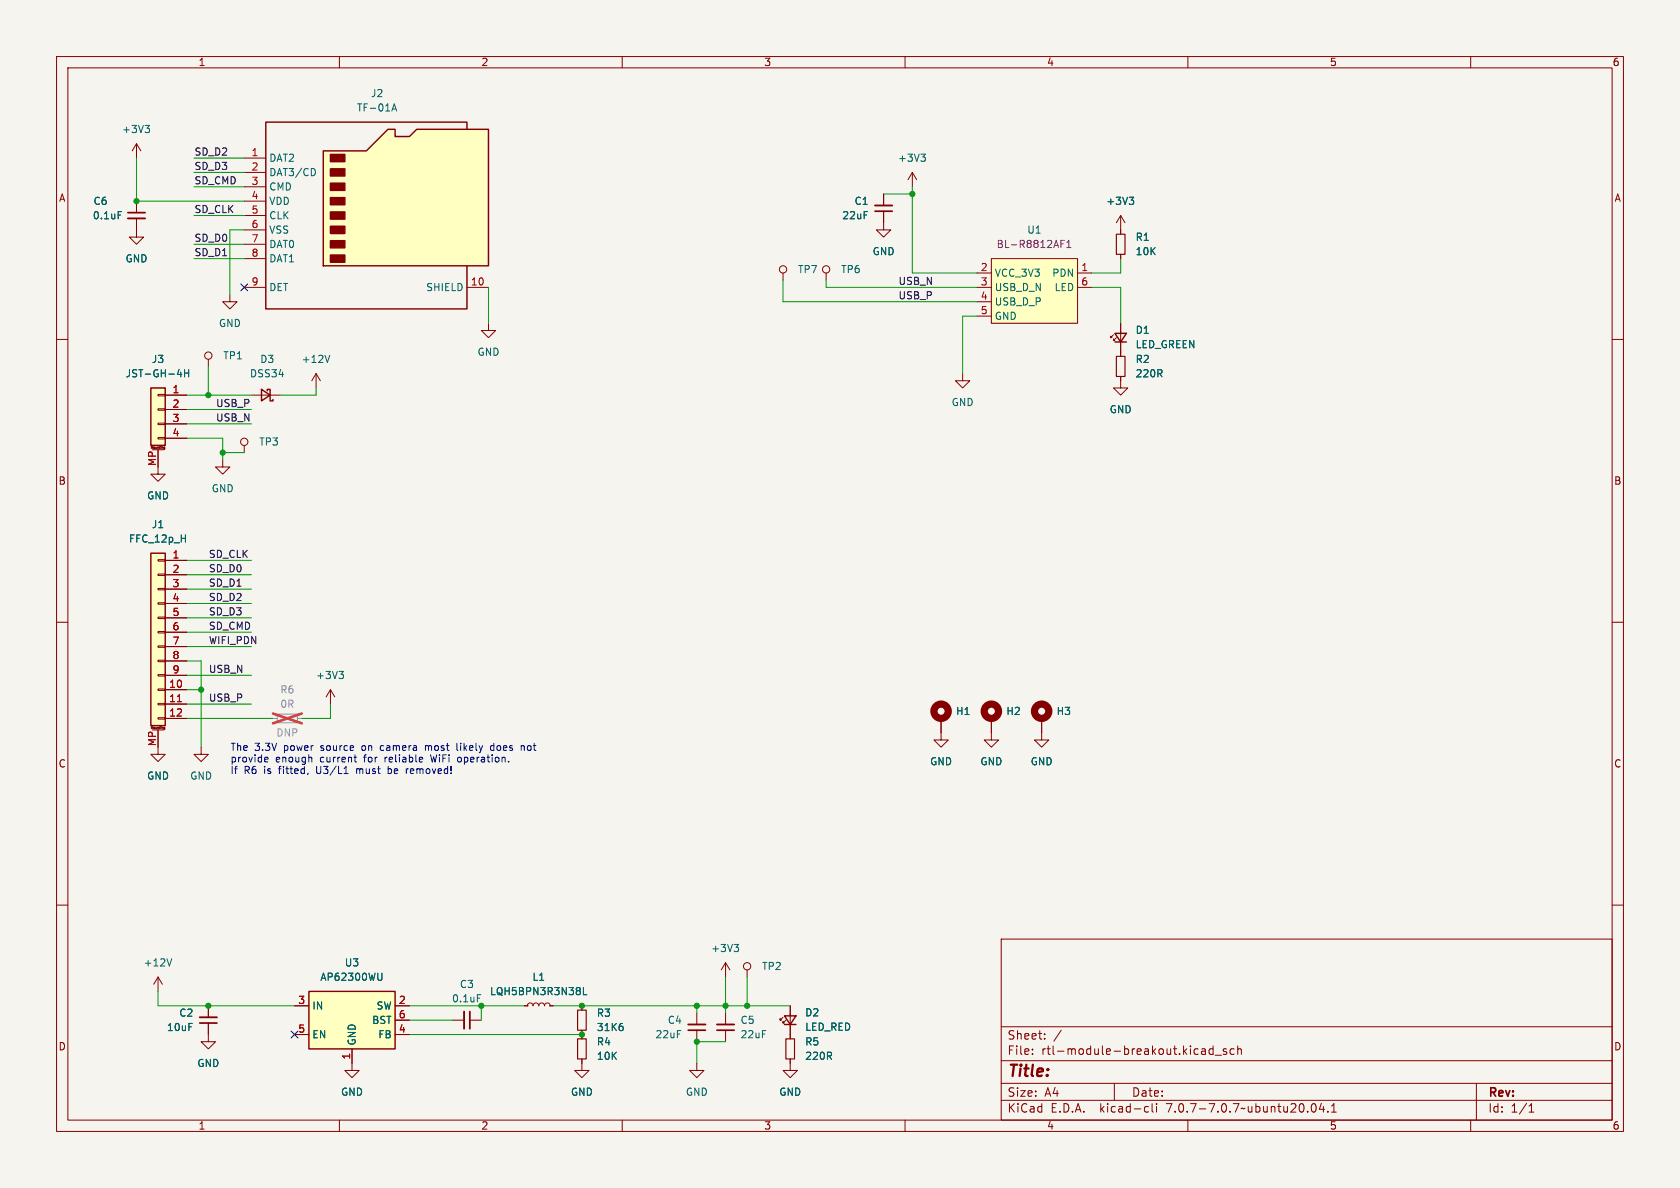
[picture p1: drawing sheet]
<svg xmlns="http://www.w3.org/2000/svg" width="297mm" height="210mm" viewBox="0 0 297 210" stroke-linecap="round" stroke-linejoin="round" font-family="sans-serif">
<path d="M0 0h297v210h-297z" fill="#f5f4ef" stroke="#f5f4ef" stroke-width=".18"/>
<g fill="none" stroke="#840000" stroke-width=".18">
<path d="M10 10h277v190h-277zM12 12h273v186h-273zM60 10v2M110 10v2M160 10v2M210 10v2M260 10v2M24.1 38.6v3.3h1.3l-1.3 1.3-1.2-1.3h1.2M24.1 25.4l-.7 1.3M24.1 25.4v2.5M24.1 35.6v2M24.1 25.4l.8 1.3"/>
<path d="M156.2 37.3v3.3h1.3l-1.3 1.3-1.3-1.3h1.3M156.2 34.3v2M161.3 30.5l-.8 1.3M161.3 30.5v2.5M161.3 30.5l.8 1.3M198.1 38.1v3.3M198.1 38.1l-.7 1.3M198.1 38.1l.8 1.3M10 60h2M40.6 52.1v1.2h1.3l-1.3 1.3-1.2-1.3h1.2M86.4 57.2v1.2h1.2l-1.2 1.3-1.3-1.3h1.3M138.4 48.3v1.2"/>
<path d="M146 48.3v1.2M172.7 48.3h2.6M172.7 50.8h2.6M172.7 53.3h2.6M172.7 55.9h2.6M175.3 45.7h15.2v11.5h-15.2zM190.5 48.3h2.5M190.5 50.8h2.5M196.8 59.2l-.5 .5v-.3v.3h.3M197.4 59.7l-.6 .5v-.3v.3h.3M198.1 45v.7M198.1 57.2v5.8"/>
<path d="M285 60h2M26.9 79.5h2.1M27.9 77.3h1.3v.3h-1.3zM27.9 74.8h1.3v.3h-1.3zM27.9 72.3h1.3v.2h-1.3zM27.9 69.7h1.3v.3h-1.3zM27.9 79.5v4.3h1.3l-1.3 1.3-1.2-1.3h1.2M29 79.3h.1M29.1 79v.3l-.1 .1M29.1 79.1h-.1M29.2 69.9h3.8M29.2 72.4h3.8"/>
<path d="M29.2 74.9h3.8M29.2 77.5h3.8M36.8 63.5v1.3M43.2 78.7v1.3M44.4 69.9h5.1M55.9 66l-.8 1.3M55.9 66v2.6M55.9 66l.7 1.3M170.2 66v1.3h1.2l-1.2 1.3-1.3-1.3h1.3M198.1 66.5v2.1h1.3l-1.3 1.3-1.3-1.3h1.3M27.9 98.9h1.3v.3h-1.3zM29.2 99.1h3.8"/>
<path d="M39.4 81.3v1.3h1.2l-1.2 1.2-1.3-1.2h1.3M10 110h2M27.9 119.3h1.3v.2h-1.3zM27.9 116.7h1.3v.3h-1.3zM27.9 114.2h1.3v.2h-1.3zM27.9 111.6h1.3v.3h-1.3zM27.9 109.1h1.3v.2h-1.3zM27.9 106.6h1.3v.2h-1.3zM27.9 104h1.3v.3h-1.3zM27.9 101.5h1.3v.2h-1.3zM29.2 101.6h3.8M29.2 104.1h3.8"/>
<path d="M29.2 106.7h3.8M29.2 109.2h3.8M29.2 111.8h3.8M29.2 114.3h3.8M29.2 116.8h3.8M29.2 119.4h3.8M285 110h2M26.9 129h2.1M27.9 126.9h1.3v.2h-1.3zM27.9 124.3h1.3v.3h-1.3zM27.9 121.8h1.3v.2h-1.3zM27.9 129v4.4h1.3l-1.3 1.2-1.2-1.2h1.2"/>
<path d="M29 128.6h.1v.3h-.1M29 128.8h.1M29.2 121.9h3.8M29.2 124.5h3.8M29.2 127h3.8M35.6 132.1v1.3h1.2l-1.2 1.2-1.3-1.2h1.3M58.4 121.9l-.7 1.3M58.4 121.9v2.6M58.4 121.9l.8 1.3M166.4 127v3.8h1.2l-1.2 1.3-1.3-1.3h1.3M175.3 127v3.8h1.2l-1.2 1.3-1.3-1.3h1.3M184.1 127v3.8h1.3l-1.3 1.3-1.2-1.3h1.2"/>
<path d="M10 160h2M285 160h2M27.9 172.7v2.6M27.9 172.7l-.7 1.3M27.9 172.7l.8 1.3M36.8 177.8v2M52.1 177.8h2.5M69.8 177.8h2.6M92.7 177.8h.6M93.2 177.8l.2-.4 .3-.1 .4 .2 .1 .3 .2-.3 .3-.2 .4 .1 .1 .4 .3-.4 .4-.1 .3 .2 .1 .3 .1-.4 .4-.1 .3 .2 .2 .3M97.2 177.8h.6M102.9 177.8v.8"/>
<path d="M123.2 179.1v2M128.3 170.2l-.8 1.3M128.3 170.2v2.5M128.3 179.1v2M128.3 170.2l.7 1.3M132.1 171.5v1.2M138.4 179.8l-.5 .5v-.2v.2h.3M139.7 177.8v5.8M177 166h108v32h-108zM36.8 180.8v3.4h1.3l-1.3 1.2-1.2-1.2h1.2M52.1 182.9h2.5M60 198v2"/>
<path d="M62.2 185.4v3.8h1.3l-1.3 1.3-1.2-1.3h1.2M69.8 180.3h2.6M69.8 182.9h2.6M80 180.3h2M83.1 180.3h2M102.9 187.2v2h1.2l-1.2 1.3-1.3-1.3h1.3M102.9 182.1v1.5M110 198v2M123.2 188v1.2h1.3l-1.3 1.3-1.3-1.3h1.3M123.2 182.1v2.1M128.3 182.1v2.1M138.9 180.3l-.5 .5v-.2v.2h.3"/>
<path d="M139.7 187.2v2h1.3l-1.3 1.3-1.3-1.3h1.3M160 198v2M177 194.5h108M177 191.5h108M177 187.5h108M177 181.5h108M182.5 186.3v.1M182.5 185.5v.1M184.7 183.6v.1M184.7 182.8v.1M187.6 182.1l-1.3 2M197 191.5v3"/>
<path d="M202.6 195.6l.4 .1M203 196.5l-.4 .1M203.7 195.1v1.3l.2 .2M204.5 195.1v.1M204.5 195.6v1M210 198v2M212.6 185.4l.4 .1 .1 .9M213.1 186.3l-.5 .1M213.1 185.8h-.5M214.5 185.5l-.5-.1-.3 .3v.4l.2 .2h.6M214.5 184.9v1.5M214.8 186.5h1.2"/>
<path d="M216.8 185.5l-.3-.1-.3 .2 .1 .2 .5 .2v.3h-.6M218.2 185.5l-.5-.1-.2 .3v.4l.1 .2h.6M218.8 185.5l.2-.1 .4 .1 .1 .9M218.8 184.9v1.5M232 195.2l.2-.1a.81 .81 0 0 1 .6 .6 .81 .81 0 0 1-.3 .8l-.2 .1a.81 .81 0 0 1-.6-.6 .81 .81 0 0 1 .3-.8zM233.6 195l-.4 1.1h1M234 195.6v1M234.7 196.5v.1M235.4 196.6h.8M235.4 195.5l.4-.4v1.5M260 198v2M261 191.5v6.5"/>
<path d="M270.3 196.6h.9M270.3 195.5l.4-.4v1.5"/>
<circle cx="138.4" cy="47.6" r=".65"/>
<circle cx="146" cy="47.6" r=".65"/>
<circle cx="36.8" cy="62.9" r=".65"/>
<circle cx="43.2" cy="78.1" r=".65"/>
<circle cx="132.1" cy="170.8" r=".65"/>
</g>
<g fill="#ffffc2" stroke="#ffffc2" stroke-width=".18">
<path d="M26.7 97.8h2.5v30.5h-2.5z"/>
<path d="M175.3 45.7h15.2v11.5h-15.2z"/>
<path d="M54.6 175.3h15.2v10.1h-15.2z"/>
<path d="M26.7 68.6h2.5v10.1h-2.5z"/>
</g>
<path d="M197.1 58.9h2l-1 1.6zM26.7 68.6h2.5v10.1h-2.5zM46.2 68.8l1.6 1.1-1.6 1zM47.2 69.1v-.3h.6v2.1h.5v-.3M197.1 60.5h2M26.7 97.8h2.5v30.5h-2.5zM54.6 175.3h15.2v10.1h-15.2zM138.7 179.6h2l-1 1.5zM138.7 181.1h2" fill="none" stroke="#840000" stroke-width=".25"/>
<path d="M31.4 124h.7" fill="none" stroke="#a90000" stroke-width=".18"/>
<g fill="none" stroke="#006464" stroke-width=".18">
<path d="M20.9 37.4h.6M25.6 22.2h.8l-.4 .5M26.2 22.7l.2 .2v.3l-.2 .2M162.8 27.2h.8l-.4 .5M163.3 27.7l.3 .3v.3l-.3 .2M199.6 34.9h.8l-.4 .5M200.2 35.4l.2 .2v.3l-.2 .2M31.4 66.2h.7M32 65.8v.8M32.6 65.3v1.3M32.6 66h.8M33.4 65.3v1.3"/>
<path d="M58.3 62.8l-.4 1.3M59.9 118.7h.8l-.4 .5M60.5 119.2l.2 .2v.3l-.2 .3M30.4 169.5l-.5 1.3M67.5 172v1.1l-.1 .1-.4 .1M84.4 175.8h.6M103.1 174.6v1.2h.6M129.8 166.9h.8l-.5 .5M130.3 167.4l.3 .3v.3l-.3 .2M110.1 181.5l.1 .1-.1 .5"/>
</g>
<path d="M22.6 38.6h3.1M154.7 36.3h3M35.3 179.8h3.1M82 178.8v3.1M121.7 181.1h3M126.7 181.1h3.1" fill="none" stroke="#840000" stroke-width=".33"/>
<path d="M22.6 37.6h3.1M154.7 37.3h3M83.1 178.8v3.1M35.3 180.8h3.1M121.7 182.1h3M126.7 182.1h3.1" fill="none" stroke="#840000" stroke-width=".3"/>
<path d="M197.4 41.4h1.5v3.6h-1.5zM197.4 63h1.5v3.5h-1.5zM102.1 178.6h1.5v3.5h-1.5zM102.1 183.6h1.5v3.6h-1.5zM138.9 183.6h1.6v3.6h-1.6z" fill="none" stroke="#840000" stroke-width=".2"/>
<g fill="none" stroke="#840000" stroke-width="1.3">
<circle cx="166.4" cy="125.7" r="1.27"/>
<circle cx="175.3" cy="125.7" r="1.27"/>
<circle cx="184.1" cy="125.7" r="1.27"/>
</g>
<path d="M187.6 43.1h.4M187.6 42.5h.6M188.6 43.8h.7M188.6 42.9l.4-.4v1.3" fill="none" stroke="#840084" stroke-width=".18"/>
<path d="M49 126.2h3.6v1.6h-3.6z" fill="none" stroke="#9c9b98" stroke-width=".2"/>
<path d="M48.3 127h.7M52.6 127h.7" fill="none" stroke="#9c9b98" stroke-width=".18"/>
<path d="M48.3 126.1l5 1.8M53.3 126.1l-5 1.8" fill="none" stroke="#eb3a3d" stroke-width=".46"/>
<path d="M57.1 26.7h7.7l3.8-3.8h1.2v1.2h2.6l1.3-1.2h12.7v24.1h-29.3z" fill="#ffffc2"/>
<g fill="#840000" stroke="#840000" stroke-width=".25">
<path d="M58.4 45.1h2.6v1.3h-2.6z"/>
<path d="M58.4 42.5h2.6v1.3h-2.6z"/>
<path d="M58.4 40h2.6v1.3h-2.6z"/>
<path d="M58.4 37.5h2.6v1.2h-2.6z"/>
<path d="M58.4 34.9h2.6v1.3h-2.6z"/>
<path d="M58.4 32.4h2.6v1.3h-2.6z"/>
<path d="M58.4 29.8h2.6v1.3h-2.6z"/>
<path d="M58.4 27.3h2.6v1.3h-2.6z"/>
</g>
<path d="M57.1 26.7h7.7l3.8-3.8h1.2v1.2h2.6l1.3-1.2h12.7v24.1h-29.3zM82.5 22.9v-1.3h-35.5v33h35.5v-7.6" fill="none" stroke="#840000" stroke-width=".25"/>
<g fill="none" stroke="#840000" stroke-width=".18">
<path d="M24.1 35.6v2M24.1 38.6v2M43.2 27.9h3.8M43.2 30.5h3.8M43.2 33h3.8M43.2 35.6h3.8M43.2 38.1h3.8M156.2 34.3v2M156.2 37.3v2.1M43.2 50.8h3.8M43.2 40.6h3.8M43.2 43.2h3.8"/>
<path d="M43.2 45.7h3.8M82.5 50.8h3.9M198.1 40.6v.8M198.1 45v.7M198.1 57.2v1.7M27.9 79.5v3.1M29.2 69.9h3.8M29.2 72.4h3.8M29.2 74.9h3.8M29.2 77.5h3.8M198.1 60.5v2.5M198.1 66.5v.8"/>
<path d="M29.2 99.1h3.8M29.2 101.6h3.8M29.2 104.1h3.8M29.2 106.7h3.8M29.2 109.2h3.8M29.2 111.8h3.8M29.2 114.3h3.8M29.2 116.8h3.8M29.2 119.4h3.8M27.9 129v3.1M29.2 121.9h3.8M29.2 124.5h3.8"/>
<path d="M29.2 127h3.8M166.4 127v2.5M175.3 127v2.5M184.1 127v2.5M36.8 177.8v2M52.1 177.8h2.5M69.8 177.8h2.6M92.7 177.8h.6M97.2 177.8h.6M102.9 177.8v.8M139.7 177.8v1.8M36.8 180.8v2.1"/>
<path d="M52.1 182.9h2.5M62.2 185.4v2.6M69.8 182.9h2.6M69.8 180.3h2.6M102.9 182.1v1.5M102.9 187.2v.8M139.7 181.1v2.5M139.7 187.2v.8"/>
</g>
<g fill="none" stroke="#006464" stroke-width=".18">
<path d="M69.3 19.6l.4-1.2 .4 1.2M69.4 19.3h.6M20.9 37.4h.6M55.5 29.9l.3 .4-.3 .7M199.6 34.9h.8l-.4 .5M200.2 35.4l.2 .2v.3l-.2 .2M31.4 66.2h.7M32 65.8v.8M32.6 65.3v1.3M32.6 66h.8M33.4 65.3v1.3M67.5 172v1.1l-.1 .1-.4 .1"/>
<path d="M103.1 174.6v1.2h.6M110.1 181.5l.1 .1-.1 .5"/>
</g>
<g fill="none" stroke="#0000c2" stroke-width=".18">
<path d="M47 133.9h.3l.1 .3-.6 .1M47.3 134.6l-.3 .1M54.5 136.7l-.2 .2M55.1 133.9v.8M60.8 136.7h.7M62.6 133.9h.5M62.8 134.5l.3 .2M63.1 135.9v.8M63.2 135.9l-.1 .1M67.5 131.8l-.3 .3v.3l.3 .3M68.6 136.7h.4M68.6 135.5v1.2"/>
<path d="M69 135.9l-.4 .1M72.2 135.9l-.3 .1M75.2 131.8v.9M75.6 131.8l-.4 .1M76.1 133.4l.3 1.3M80.8 131.4v1.1l.2 .2M81.3 133.9h-.3l-.1 .2 .1 .5 .3 .1M87.3 131.9l-.4-.1-.2 .3 .1 .5h.5M87.3 131.4v1.3M92.3 131.8l.4 .2v.7"/>
</g>
<g fill="none" stroke="#009600" stroke-width=".18">
<path d="M24.1 27.9v7.7h19.1M34.3 38.1h8.9M34.3 33h8.9M34.3 30.5h8.9M34.3 27.9h8.9M156.2 34.3h5.1M161.3 33v15.3h11.4M34.3 45.7h8.9M34.3 43.2h8.9M43.2 40.6h-2.6v11.5M86.4 50.8v6.4M138.4 49.5v3.8h34.3"/>
<path d="M146 49.5v1.3h26.7M172.7 55.9h-2.5v10.1M193 50.8h5.1v6.4M198.1 45.7v2.6h-5.1M33 69.9h11.4M33 74.9h11.4M33 77.5h6.4v3.8M33 72.4h11.4M36.8 64.8v5.1M55.9 68.6v1.3h-6.4M33 99.1h11.4M39.4 80h3.8"/>
<path d="M33 116.8h2.6v15.3M33 114.3h11.4M33 101.6h11.4M33 106.7h11.4M33 111.8h11.4M33 104.1h11.4M33 109.2h11.4M33 119.4h11.4M33 127h15.3M33 121.9h2.6M33 124.5h11.4M58.4 124.5v2.5h-5.1"/>
<path d="M27.9 175.3v2.5h24.2M72.4 177.8h20.3M85.1 177.8v2.5M97.8 177.8h41.9M123.2 177.8v1.3M128.3 172.7v6.4M132.1 172.7v5.1M72.4 182.9h30.5M72.4 180.3h7.6M128.3 184.2h-5.1v3.8"/>
</g>
<path d="M42.6 50.2l1.2 1.2M43.8 50.2l-1.2 1.2M51.5 182.3l1.2 1.2M52.7 182.3l-1.2 1.2" fill="none" stroke="#000084" stroke-width=".18"/>
<path d="M31.4 124h.7" fill="none" stroke="#a90000" stroke-width=".18"/>
<g fill="#009600" stroke="#009600" stroke-width=".18">
<circle cx="24.1" cy="35.6" r=".46"/>
<circle cx="36.8" cy="69.9" r=".46"/>
<circle cx="39.4" cy="80" r=".46"/>
<circle cx="161.3" cy="34.3" r=".46"/>
<circle cx="85.1" cy="177.8" r=".46"/>
<circle cx="132.1" cy="177.8" r=".46"/>
<circle cx="35.6" cy="121.9" r=".46"/>
<circle cx="36.8" cy="177.8" r=".46"/>
<circle cx="128.3" cy="177.8" r=".46"/>
<circle cx="102.9" cy="182.9" r=".46"/>
<circle cx="102.9" cy="177.8" r=".46"/>
<circle cx="123.2" cy="184.2" r=".46"/>
<circle cx="123.2" cy="177.8" r=".46"/>
</g>
<text font-size="2.8" fill="#840000" x="178" y="190.9">Title:</text>
<g font-size="2.1" fill="#840000">
<text x="178" y="184">Sheet:</text>
<text x="178" y="186.7">File:</text>
<text x="184.1" y="186.7">rtl-module-breakout.kicad_sch</text>
<text x="178" y="196.9">KiCad</text>
<text x="178" y="194.1">Size:</text>
<text x="184.7" y="194.1">A4</text>
<text x="185.7" y="196.9">E.D.A.</text>
<text x="194.6" y="196.9">kicad-cli</text>
<text x="200" y="194.1">Date:</text>
<text x="206.5" y="196.9">7.0.7-7.0.7~ubuntu20.04.1</text>
<text x="263" y="194.3">Rev:</text>
<text x="263" y="196.9">Id:</text>
<text x="267.1" y="196.9">1/1</text>
</g>
<g font-size="1.8" fill="#840000">
<text x="35" y="11.9">1</text>
<text x="85" y="11.9">2</text>
<text x="135" y="11.9">3</text>
<text x="185" y="11.9">4</text>
<text x="235" y="11.9">5</text>
<text x="285" y="11.9">6</text>
<text x="10.3" y="35.9">A</text>
<text x="285.3" y="35.9">A</text>
<text x="10.3" y="85.9">B</text>
<text x="285.3" y="85.9">B</text>
<text x="10.3" y="135.9">C</text>
<text x="285.3" y="135.9">C</text>
<text x="10.3" y="185.9">D</text>
<text x="285.3" y="185.9">D</text>
<text x="35" y="199.9">1</text>
<text x="85" y="199.9">2</text>
<text x="135" y="199.9">3</text>
<text x="185" y="199.9">4</text>
<text x="235" y="199.9">5</text>
<text x="285" y="199.9">6</text>
</g>
<g font-size="1.8" fill="#006464">
<text x="65.5" y="17.4">J2</text>
<text x="21.5" y="23.7">+3V3</text>
<text x="63" y="19.9">TF-01A</text>
<text x="47.5" y="28.8">DAT2</text>
<text x="158.6" y="28.8">+3V3</text>
<text x="47.5" y="31.3">DAT3/CD</text>
<text x="47.5" y="33.9">CMD</text>
<text x="16.3" y="39">0.1uF</text>
<text x="16.4" y="36.4">C6</text>
<text x="47.5" y="36.4">VDD</text>
<text x="47.5" y="39">CLK</text>
<text x="47.5" y="41.5">VSS</text>
<text x="148.8" y="39">22uF</text>
<text x="151" y="36.4">C1</text>
<text x="181.5" y="41.5">U1</text>
<text x="195.5" y="36.4">+3V3</text>
<text x="22.1" y="46.6">GND</text>
<text x="47.5" y="44">DAT0</text>
<text x="47.5" y="46.6">DAT1</text>
<text x="154.2" y="45.3">GND</text>
<text x="200.7" y="42.8">R1</text>
<text x="200.7" y="45.3">10K</text>
<text x="47.5" y="51.7">DET</text>
<text x="75.2" y="51.7">SHIELD</text>
<text x="141" y="48.5">TP7</text>
<text x="148.6" y="48.5">TP6</text>
<text x="175.8" y="49.1">VCC_3V3</text>
<text x="175.8" y="51.7">USB_D_N</text>
<text x="185.9" y="49.1">PDN</text>
<text x="186.3" y="51.7">LED</text>
<text x="38.6" y="58">GND</text>
<text x="175.8" y="54.2">USB_D_P</text>
<text x="175.8" y="56.7">GND</text>
<text x="200.7" y="59.2">D1</text>
<text x="26.7" y="64.4">J3</text>
<text x="39.4" y="63.7">TP1</text>
<text x="45.9" y="64.4">D3</text>
<text x="53.2" y="64.4">+12V</text>
<text x="84.3" y="63.1">GND</text>
<text x="200.7" y="64.4">R2</text>
<text x="200.7" y="61.8">LED_GREEN</text>
<text x="22.1" y="66.9">JST-GH-4H</text>
<text x="44.1" y="66.9">DSS34</text>
<text x="168.1" y="72">GND</text>
<text x="200.7" y="66.9">220R</text>
<text x="196.1" y="73.3">GND</text>
<text x="45.7" y="79">TP3</text>
<text x="25.9" y="88.5">GND</text>
<text x="37.3" y="87.2">GND</text>
<text x="26.7" y="93.6">J1</text>
<text x="22.7" y="96.1">FFC_12p_H</text>
<text x="55.8" y="120.2">+3V3</text>
<text x="168.9" y="126.6">H1</text>
<text x="177.8" y="126.6">H2</text>
<text x="186.7" y="126.6">H3</text>
<text x="164.3" y="135.5">GND</text>
<text x="173.2" y="135.5">GND</text>
<text x="182.1" y="135.5">GND</text>
<text x="25.9" y="138">GND</text>
<text x="33.5" y="138">GND</text>
<text x="25.3" y="171">+12V</text>
<text x="56.5" y="173.6">AP62300WU</text>
<text x="60.9" y="171">U3</text>
<text x="94" y="173.6">L1</text>
<text x="125.6" y="168.5">+3V3</text>
<text x="134.6" y="171.7">TP2</text>
<text x="31.6" y="179.9">C2</text>
<text x="55.1" y="178.7">IN</text>
<text x="66.5" y="178.7">SW</text>
<text x="79.8" y="177.4">0.1uF</text>
<text x="81.2" y="174.9">C3</text>
<text x="86.5" y="176.1">LQH5BPN3R3N38L</text>
<text x="105.4" y="179.9">R3</text>
<text x="142.2" y="179.9">D2</text>
<text x="29.4" y="182.5">10uF</text>
<text x="55.1" y="183.7">EN</text>
<text x="63.1" y="184.9" transform="rotate(-90 63.1 184.9)">GND</text>
<text x="65.7" y="181.2">BST</text>
<text x="66.8" y="183.7">FB</text>
<text x="105.4" y="185">R4</text>
<text x="105.4" y="182.5">31K6</text>
<text x="115.8" y="183.7">22uF</text>
<text x="118" y="181.2">C4</text>
<text x="130.8" y="181.2">C5</text>
<text x="130.8" y="183.7">22uF</text>
<text x="142.2" y="185">R5</text>
<text x="142.2" y="182.4">LED_RED</text>
<text x="34.8" y="188.8">GND</text>
<text x="105.4" y="187.6">10K</text>
<text x="142.2" y="187.6">220R</text>
<text x="60.2" y="193.9">GND</text>
<text x="100.8" y="193.9">GND</text>
<text x="121.2" y="193.9">GND</text>
<text x="137.7" y="193.9">GND</text>
</g>
<g font-size="1.8" fill="#0f0f0f">
<text x="34.3" y="27.6">SD_D2</text>
<text x="34.3" y="32.7">SD_CMD</text>
<text x="34.3" y="30.1">SD_D3</text>
<text x="34.3" y="37.8">SD_CLK</text>
<text x="34.3" y="45.4">SD_D1</text>
<text x="34.3" y="42.8">SD_D0</text>
<text x="158.7" y="53">USB_P</text>
<text x="158.7" y="50.5">USB_N</text>
<text x="38.1" y="74.6">USB_N</text>
<text x="38.1" y="72">USB_P</text>
<text x="36.8" y="101.3">SD_D0</text>
<text x="36.8" y="98.7">SD_CLK</text>
<text x="36.8" y="106.3">SD_D2</text>
<text x="36.8" y="103.8">SD_D1</text>
<text x="36.8" y="108.9">SD_D3</text>
<text x="36.8" y="114">WIFI_PDN</text>
<text x="36.8" y="111.4">SD_CMD</text>
<text x="36.8" y="119">USB_N</text>
<text x="36.8" y="124.1">USB_P</text>
</g>
<g font-size="1.8" fill="#a90000">
<text x="44.4" y="27.7">1</text>
<text x="44.4" y="30.2">2</text>
<text x="44.4" y="32.8">3</text>
<text x="44.4" y="35.3">4</text>
<text x="44.4" y="37.8">5</text>
<text x="44.4" y="40.4">6</text>
<text x="44.4" y="42.9">7</text>
<text x="44.4" y="45.5">8</text>
<text x="44.4" y="50.5">9</text>
<text x="83.1" y="50.5">10</text>
<text x="173.3" y="48">2</text>
<text x="173.3" y="50.5">3</text>
<text x="173.3" y="53.1">4</text>
<text x="191.1" y="48">1</text>
<text x="191.1" y="50.5">6</text>
<text x="173.3" y="55.6">5</text>
<text x="30.4" y="69.6">1</text>
<text x="30.4" y="72.1">2</text>
<text x="30.4" y="74.7">3</text>
<text x="30.4" y="77.2">4</text>
<text x="27.7" y="82.5" transform="rotate(-90 27.7 82.5)">MP</text>
<text x="30.4" y="98.8">1</text>
<text x="30.4" y="101.3">2</text>
<text x="30.4" y="103.9">3</text>
<text x="30.4" y="106.4">4</text>
<text x="30.4" y="109">5</text>
<text x="30.4" y="111.5">6</text>
<text x="30.4" y="114">7</text>
<text x="30.4" y="116.6">8</text>
<text x="30.4" y="119.1">9</text>
<text x="29.8" y="121.7">10</text>
<text x="29.8" y="124.2">11</text>
<text x="29.8" y="126.7">12</text>
<text x="27.7" y="132" transform="rotate(-90 27.7 132)">MP</text>
<text x="52.6" y="177.5">3</text>
<text x="70.4" y="177.5">2</text>
<text x="52.6" y="182.6">5</text>
<text x="70.4" y="182.6">4</text>
<text x="70.4" y="180.1">6</text>
<text x="62" y="187.4" transform="rotate(-90 62 187.4)">1</text>
</g>
<text font-size="1.8" fill="#840084" x="176.1" y="44">BL-R8812AF1</text>
<g font-size="1.8" fill="#939391">
<text x="49.5" y="122.8">R6</text>
<text x="49.5" y="125.3">0R</text>
</g>
<text font-size="1.8" fill="#9c9b98" x="48.8" y="130.4">DNP</text>
<g font-size="1.8" fill="#0000c2">
<text x="40.6" y="132.8">The</text>
<text x="40.6" y="134.9">provide</text>
<text x="40.6" y="136.9">If</text>
<text x="43.1" y="136.9">R6</text>
<text x="45" y="132.8">3.3V</text>
<text x="46.8" y="136.9">is</text>
<text x="48.7" y="134.9">enough</text>
<text x="49.6" y="136.9">fitted,</text>
<text x="50.3" y="132.8">power</text>
<text x="56.4" y="136.9">U3/L1</text>
<text x="56.7" y="134.9">current</text>
<text x="57" y="132.8">source</text>
<text x="63.7" y="136.9">must</text>
<text x="64.4" y="132.8">on</text>
<text x="64.7" y="134.9">for</text>
<text x="67.9" y="132.8">camera</text>
<text x="68.5" y="134.9">reliable</text>
<text x="69.4" y="136.9">be</text>
<text x="72.8" y="136.9">removed!</text>
<text x="76" y="132.8">most</text>
<text x="76.9" y="134.9">WiFi</text>
<text x="81.8" y="134.9">operation.</text>
<text x="81.8" y="132.8">likely</text>
<text x="88" y="132.8">does</text>
<text x="93.6" y="132.8">not</text>
</g>
<g font-size=".5" fill="#840000">
<text x="26.6" y="79.4">Mounting</text>
<text x="26.6" y="128.9">Mounting</text>
</g>
</svg>
